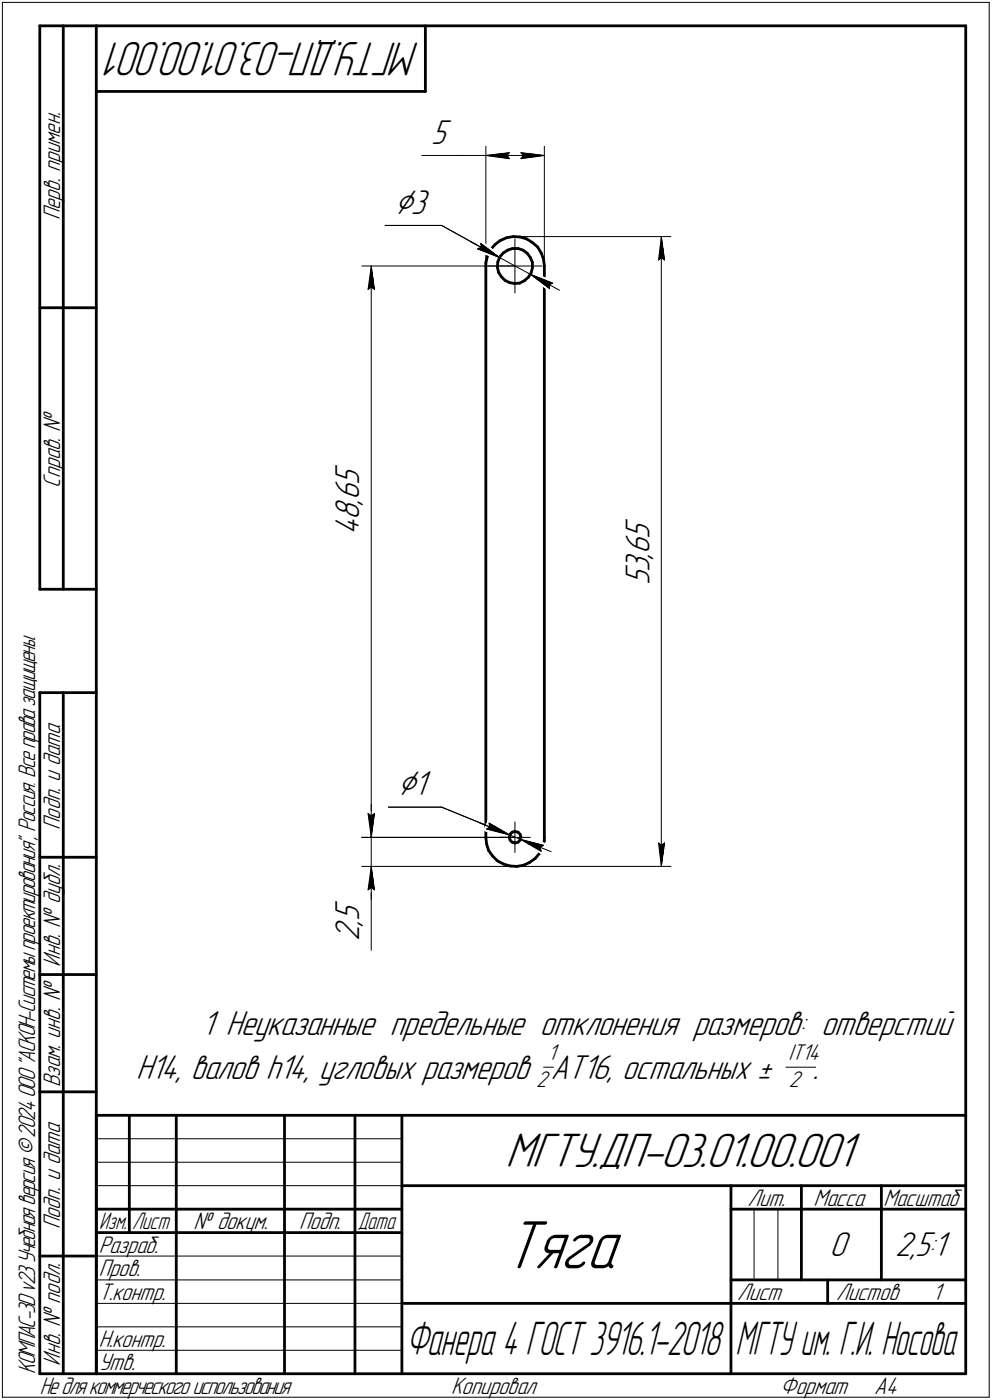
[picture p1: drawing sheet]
<svg xmlns="http://www.w3.org/2000/svg" width="211mm" height="298mm" viewBox="0 0 211 298" stroke-linecap="round" stroke-linejoin="round" font-family="sans-serif">
<g fill="none" stroke="#000" stroke-width=".59">
<path d="M8.5 5.5v120zM8.5 5.5h12zM13.5 5.5v120zM20.5 5.5v287zM20.5 5.5h185zM20.5 19.5h70zM90.5 5.5v14zM205.5 5.5v287zM103.4 56.6v121.7zM103.4 56v.6zM103.7 54.5l-.3 1.5zM104.4 53.2l-.7 1.3z"/>
<path d="M105.3 52.1l1.1-.9zM105.3 52.1l-.9 1.1zM105.8 56.9l.3 1.1zM105.9 55.8l-.1 1.1zM106.1 58l.6 .9zM106.3 54.7l-.4 1.1zM106.4 51.2l1.4-.6zM106.7 58.9l.7 .8zM107.1 53.8l-.8 .9zM107.1 53.8l.9-.5zM107.4 59.7l1.1 .5zM107.8 50.6l1.4-.2z"/>
<path d="M108 53.3l1.1-.4zM109.1 52.9h1.1zM109.2 50.4l1.5 .1zM110.2 52.9l1.1 .4zM110.7 50.5l1.4 .4zM111.3 53.3l.9 .6zM111.6 59.8l.8-.8zM112.1 50.9l1.2 .7zM112.2 53.9l.7 1zM112.9 54.9l.4 1zM113 58.1l-.6 .9zM113.3 55.9v1.1z"/>
<path d="M113.3 57l-.3 1.1zM113.3 51.6l1.1 1zM114.4 52.6l.7 1.2zM115.1 53.8l.6 1.4zM115.7 55.2l.1 1.4zM115.8 56.6v121.7zM8.5 65.5h12zM108.5 60.2l1.1 .2zM109.6 60.4l1-.1zM110.6 60.3l1-.5zM8.5 125.5h12zM8.5 147.5v145z"/>
<path d="M8.5 147.5h12zM13.5 147.5v145zM103.4 178.3l.1 1.4zM103.5 179.7l.5 1.4zM108.4 178.3l.1 .6zM108.5 178.9l.5 .4zM108.5 177.6l-.1 .7zM108.5 177.6l.5-.4zM109 179.3l.6 .2zM109 177.2l.6-.2zM109.6 177l.6 .2zM109.6 179.5h.1"/>
<path d="M109.6 179.5l.6-.2zM110.2 177.2l.5 .4zM110.7 177.6l.1 .6zM110.7 178.9l-.5 .4zM110.8 178.2l-.1 .7zM115.8 179l-.3 1.4zM115.8 178.3v.7zM8.5 182.5h12zM104 181.1l.8 1.2zM104.8 182.3l1 1zM105.8 183.3l1.3 .7zM107.1 184l1.4 .4z"/>
<path d="M108.5 184.4l1.5 .1zM110 184.5l1.4-.3zM111.4 184.2l1.3-.6zM112.7 183.6l1.2-.8zM114.8 181.7l-.9 1.1zM115.5 180.4l-.7 1.3zM8.5 207.5h12zM8.5 232.5h12zM20.5 237.5h185zM20.5 237.5v55zM27.5 237.5v25zM37.5 237.5v55z"/>
<path d="M60.5 237.5v55zM75.5 237.5v55zM85.5 237.5v55zM20.5 257.5h65zM85.5 252.5h120zM155.5 252.5v40zM155.5 257.5h15zM170.5 252.5v20zM170.5 257.5h35zM187.5 252.5v20zM8.5 267.5h12zM20.5 262.5h65z"/>
<path d="M85.5 277.5h70zM155.5 277.5h50zM155.5 272.5h50zM176.1 272.5v5zM8.5 292.5h12zM20.5 292.5h185z"/>
</g>
<g fill="none" stroke="#000" stroke-width=".21">
<path d="M.5 .5v297zM.5 .5h210zM210.5 .5v297zM89.7 33.1h8.6zM98.3 33.1h5.1zM103.4 31.2v25.4zM103.4 33.1l5-.6zM103.4 33.1l5 .7zM103.4 33.1h12.4zM107.9 33.1l.5 .7zM108.4 32.5l-.5 .6zM110.8 33.8l5-.7z"/>
<path d="M110.8 32.5l.5 .6zM110.8 32.5l5 .6zM111.3 33.1l-.5 .7zM115.8 31.2v25.4zM77 56.6h32.6zM79 56.6l.7 5zM79 56.6l-.7 5zM79 56.6v121.7zM82 48h12zM94 48l12.3 6.9zM100.2 51.5l6.1 3.4zM101.6 53l.8-.3z"/>
<path d="M101.6 53l4.7 1.9zM102.3 51.8l4 3.1zM102.3 51.8l.1 .9zM103.8 56.6h5.8zM106.3 54.9l6.6 3.5zM109.6 56.6h5.7zM109.6 56.6v5.8zM109.6 50.9v5.7zM109.6 50.4h33.1zM112.9 58.4l4 3.1zM112.9 58.4l4.7 1.9zM112.9 58.4l6.1 3.4z"/>
<path d="M140.1 55.4l.6-.5zM140.7 50.4l.7 5zM140.7 54.9l.7 .5zM140.7 50.4l-.6 5zM140.7 50.4v134.1zM78.3 61.6l.7-.5zM79 61.1l.7 .5zM116.8 60.6l.1 .9zM116.8 60.6l.8-.3zM77 178.3h32.6zM78.3 173.2l.7 .5zM78.3 173.2l.7 5.1z"/>
<path d="M79 173.7l.7-.5zM79 171.3v7zM79 178.3v6.2zM79.7 173.2l-.7 5.1zM82.6 171.9h11.4zM94 171.9l14.5 5.9zM101.9 175.2l6.6 2.6zM103.5 176.5l.7-.4zM103.5 176.5l5 1.3zM104.1 175.3l4.4 2.5zM104.1 175.3l.1 .8zM106.3 178.3h3.3z"/>
<path d="M108.5 177.8l2.2 .9zM109.6 178.3h3.3zM109.6 178.3v3.2zM109.6 175v3.3zM110.7 178.7l4.4 2.6zM110.7 178.7l5 1.3zM110.7 178.7l6.6 2.7zM140.1 179.5l.6 5zM140.1 179.5l.6 .5zM141.4 179.5l-.7 5zM77 184.5h32.6zM78.3 189.5l.7-.5z"/>
<path d="M79 184.5v5zM79 189.5v12.9zM79 184.5l-.7 5zM79 189l.7 .5zM79 184.5l.7 5zM79 184.5v7zM109.6 184.5h33.1zM114.9 180.4l.2 .9zM114.9 180.4l.8-.4zM140.7 180l.7-.5zM115.7 227.2h2.1zM167.2 227.2h6.4z"/>
<path d="M20.5 247.5h65zM20.5 252.5h65zM20.5 242.5h65zM160.4 257.5v15zM165.5 257.5v15zM20.5 267.5h65zM20.5 272.5h65zM20.5 277.5h65zM.5 297.5h210zM20.5 282.5h65zM20.5 287.5h65z"/>
</g>
<g fill="#fff" stroke="#fff" stroke-width=".21">
<path d="M91.8 25h4.6zM91.8 25.1h4.6zM91.8 25.1h4.6zM91.8 25.2h4.6zM91.8 25.3h4.6zM91.8 25.4h4.6zM91.8 25.5h4.6zM91.8 25.6h4.6zM91.8 25.7h4.6zM91.8 25.7h4.6zM91.8 25.8h4.6zM91.8 25.9h4.6zM91.8 26h4.6zM91.8 26.1h4.6zM91.8 26.2h4.6zM91.8 26.2h4.6zM91.8 26.3h4.6zM91.8 26.4h4.6zM91.8 26.5h4.6zM91.8 26.6h4.6zM91.8 26.7h4.6zM91.8 26.8h4.6zM91.8 26.8h4.6zM91.8 26.9h4.6zM91.8 27h4.6zM91.8 27.1h4.6zM91.8 27.2h4.6zM91.8 27.3h4.6zM91.8 27.3h4.6zM91.8 27.4h4.6zM91.8 27.5h4.6zM91.8 27.6h4.6zM91.8 27.7h4.6zM91.8 27.8h4.6zM91.8 27.9h4.6zM91.8 27.9h4.6zM91.8 28h4.6zM91.8 28.1h4.6zM91.8 28.2h4.6zM91.8 28.3h4.6zM91.8 28.4h4.6zM91.8 28.4h4.6zM91.8 28.5h4.6zM91.8 28.6h4.6zM91.8 28.7h4.6zM91.8 28.8h4.6zM91.8 28.9h4.6zM91.8 29h4.6zM91.8 29h4.6zM91.8 29.1h4.6zM91.8 29.2h4.6zM91.8 29.3h4.6zM91.8 29.4h4.6zM91.8 29.5h4.6zM91.8 29.5h4.6zM91.8 29.6h4.6zM91.8 29.7h4.6zM91.8 29.8h4.6zM91.8 29.9h4.6zM91.8 30h4.6zM91.8 30.1h4.6zM91.8 30.1h4.6zM91.8 30.2h4.6zM91.8 30.3h4.6zM91.8 30.4h4.6zM91.8 30.5h4.6zM91.8 30.6h4.6zM91.8 30.6h4.6zM91.8 30.7h4.6zM91.8 30.8h4.6zM91.8 30.9h4.6zM91.8 31h4.6zM91.8 31.1h4.6zM91.8 31.2h4.6zM91.8 31.2h4.6zM91.8 31.3h4.6zM91.8 31.4h4.6zM91.8 31.5h4.6zM91.8 31.6h4.6zM91.8 31.7h4.6zM91.8 31.7h4.6zM91.8 31.8h4.6zM91.8 31.9h4.6zM91.8 32h4.6zM91.8 32.1h4.6z"/>
<path d="M108.2 32h.6zM107.6 32.1h1.2zM107 32.2h1.8zM106.4 32.3h2.4zM105.8 32.3h3zM105.2 32.4h3.6zM105 32.5h3.8zM104.7 32.6h4.1zM104.6 32.7h4.2zM104.3 32.8h4.5zM104.1 32.9h4.7zM103.9 32.9h4.9zM103.6 33h5.2zM103.4 33.1h5.4zM103.6 33.2h5.2zM103.8 33.3h5zM104 33.4h4.8zM104.2 33.4h4.6zM104.4 33.5h4.4zM104.6 33.6h4.2zM104.8 33.7h4zM105 33.8h3.8zM105.2 33.9h3.6zM105.8 34h3zM106.4 34h2.4zM107 34.1h1.8zM107.6 34.2h1.2zM108.2 34.3h.6z"/>
<path d="M110.3 32h.7zM110.3 32.1h1.3zM110.3 32.2h1.9zM110.3 32.3h2.6zM110.3 32.3h3.2zM110.3 32.4h3.7zM110.3 32.5h4zM110.3 32.6h4.3zM110.3 32.7h4.4zM110.3 32.8h4.7zM110.3 32.9h4.9zM110.3 32.9h5.1zM110.3 33h5.4zM110.3 33.1h5.5zM110.3 33.2h5.4zM110.3 33.3h5.2zM110.3 33.4h4.9zM110.3 33.4h4.8zM110.3 33.5h4.6zM110.3 33.6h4.3zM110.3 33.7h4.2zM110.3 33.8h4zM110.3 33.9h3.7zM110.3 34h3.2zM110.3 34h2.6zM110.3 34.1h1.9zM110.3 34.2h1.3zM110.3 34.3h.7z"/>
<path d="M132.6 110.2h7.2zM132.6 110.3h7.2zM132.6 110.4h7.2zM132.6 110.5h7.2zM132.6 110.6h7.2zM132.6 110.7h7.2zM132.6 110.7h7.2zM132.6 110.8h7.2zM132.6 110.9h7.2zM132.6 111h7.2zM132.6 111.1h7.2zM132.6 111.2h7.2zM132.6 111.3h7.2zM132.6 111.3h7.2zM132.6 111.4h7.2zM132.6 111.5h7.2zM132.6 111.6h7.2zM132.6 111.7h7.2zM132.6 111.8h7.2zM132.6 111.8h7.2zM132.6 111.9h7.2zM132.6 112h7.2zM132.6 112.1h7.2zM132.6 112.2h7.2zM132.6 112.3h7.2zM132.6 112.4h7.2zM132.6 112.4h7.2zM132.6 112.5h7.2zM132.6 112.6h7.2zM132.6 112.7h7.2zM132.6 112.8h7.2zM132.6 112.9h7.2zM132.6 112.9h7.2zM132.6 113h7.2zM132.6 113.1h7.2zM132.6 113.2h7.2zM132.6 113.3h7.2zM132.6 113.4h7.2zM132.6 113.5h7.2zM132.6 113.5h7.2zM132.6 113.6h7.2zM132.6 113.7h7.2zM132.6 113.8h7.2zM132.6 113.9h7.2zM132.6 114h7.2zM132.6 114h7.2zM132.6 114.1h7.2zM132.6 114.2h7.2zM132.6 114.3h7.2zM132.6 114.4h7.2zM132.6 114.5h7.2zM132.6 114.6h7.2zM132.6 114.6h7.2zM132.6 114.7h7.2zM132.6 114.8h7.2zM132.6 114.9h7.2zM132.6 115h7.2zM132.6 115.1h7.2zM132.6 115.1h7.2zM132.6 115.2h7.2zM132.6 115.3h7.2zM132.6 115.4h7.2zM132.6 115.5h7.2zM132.6 115.6h7.2zM132.6 115.7h7.2zM132.6 115.7h7.2zM132.6 115.8h7.2zM132.6 115.9h7.2zM132.6 116h7.2zM132.6 116.1h7.2zM132.6 116.2h7.2zM132.6 116.2h7.2zM132.6 116.3h7.2zM132.6 116.4h7.2zM132.6 116.5h7.2zM132.6 116.6h7.2zM132.6 116.7h7.2zM132.6 116.8h7.2zM132.6 116.8h7.2zM132.6 116.9h7.2zM132.6 117h7.2zM132.6 117.1h7.2zM132.6 117.2h7.2zM132.6 117.3h7.2zM132.6 117.3h7.2zM132.6 117.4h7.2zM132.6 117.5h7.2zM132.6 117.6h7.2zM132.6 117.7h7.2zM132.6 117.8h7.2zM132.6 117.9h7.2zM132.6 117.9h7.2zM132.6 118h7.2zM132.6 118.1h7.2zM132.6 118.2h7.2zM132.6 118.3h7.2zM132.6 118.4h7.2zM132.6 118.4h7.2zM132.6 118.5h7.2zM132.6 118.6h7.2zM132.6 118.7h7.2zM132.6 118.8h7.2zM132.6 118.9h7.2zM132.6 119h7.2zM132.6 119h7.2zM132.6 119.1h7.2zM132.6 119.2h7.2zM132.6 119.3h7.2zM132.6 119.4h7.2zM132.6 119.5h7.2zM132.6 119.5h7.2zM132.6 119.6h7.2zM132.6 119.7h7.2zM132.6 119.8h7.2zM132.6 119.9h7.2zM132.6 120h7.2zM132.6 120.1h7.2zM132.6 120.1h7.2zM132.6 120.2h7.2zM132.6 120.3h7.2zM132.6 120.4h7.2zM132.6 120.5h7.2zM132.6 120.6h7.2zM132.6 120.6h7.2zM132.6 120.7h7.2zM132.6 120.8h7.2zM132.6 120.9h7.2zM132.6 121h7.2zM132.6 121.1h7.2zM132.6 121.2h7.2zM132.6 121.2h7.2zM132.6 121.3h7.2zM132.6 121.4h7.2zM132.6 121.5h7.2zM132.6 121.6h7.2zM132.6 121.7h7.2zM132.6 121.8h7.2zM132.6 121.8h7.2zM132.6 121.9h7.2zM132.6 122h7.2zM132.6 122.1h7.2zM132.6 122.2h7.2zM132.6 122.3h7.2zM132.6 122.3h7.2zM132.6 122.4h7.2zM132.6 122.5h7.2zM132.6 122.6h7.2zM132.6 122.7h7.2zM132.6 122.8h7.2zM132.6 122.9h7.2zM132.6 122.9h7.2zM132.6 123h7.2zM132.6 123.1h7.2zM132.6 123.2h7.2zM132.6 123.3h7.2zM132.6 123.4h7.2zM132.6 123.4h7.2zM132.6 123.5h7.2zM132.6 123.6h7.2zM132.6 123.7h7.2zM132.6 123.8h7.2zM132.6 123.9h7.2zM132.6 124h7.2zM132.6 124h7.2zM132.6 124.1h7.2zM132.6 124.2h7.2zM132.6 124.3h7.2zM132.6 124.4h7.2zM132.6 124.5h7.2zM132.6 124.5h7.2z"/>
<path d="M140.6 50.6h.3zM140.6 50.7h.3zM140.6 50.8h.4zM140.5 50.9h.5zM140.5 51h.5zM140.5 51.1h.6zM140.5 51.1h.6zM140.5 51.2h.6zM140.4 51.3h.7zM140.4 51.4h.8zM140.4 51.5h.8zM140.3 51.6h.9zM140.3 51.6h1zM140.2 51.7h1.1zM140.2 51.8h1.2zM140.2 51.9h1.2zM140.1 52h1.4zM140.1 52.1h1.4zM140 52.2h1.5zM140 52.2h1.6zM140 52.3h1.6zM140 52.4h1.6zM140 52.5h1.6zM140 52.6h1.6zM140 52.7h1.6zM140 52.7h1.6zM140 52.8h1.6zM140 52.9h1.6zM140 53h1.6zM140 53.1h1.6zM140 53.2h1.6zM140 53.3h1.6zM140 53.3h1.6zM139.9 53.4h1.8zM139.9 53.5h1.8zM139.9 53.6h1.8zM139.9 53.7h1.8zM139.9 53.8h1.8zM139.9 53.8h1.8zM139.9 53.9h1.8zM139.8 54h1.9zM139.8 54.1h2zM139.8 54.2h2zM139.8 54.3h2zM139.8 54.4h2zM139.8 54.4h2zM139.8 54.5h2zM139.8 54.6h2zM139.7 54.7h2.2zM139.7 54.8h2.2zM139.7 54.9h2.2zM139.7 54.9h2.2zM139.7 55h2.2zM139.7 55.1h2.2zM139.7 55.2h2.2zM139.6 55.3h2.4zM139.6 55.4h2.4zM139.6 55.5h2.4zM139.6 55.5h2.4zM139.6 55.6h2.4zM139.6 55.7h2.4zM139.6 55.8h2.4z"/>
<path d="M139.5 179h2.5zM139.6 179.1h2.4zM139.6 179.2h2.4zM139.6 179.2h2.4zM139.6 179.3h2.4zM139.6 179.4h2.4zM139.6 179.5h2.4zM139.6 179.6h2.4zM139.7 179.7h2.2zM139.7 179.7h2.2zM139.7 179.8h2.2zM139.7 179.9h2.2zM139.7 180h2.2zM139.7 180.1h2.2zM139.7 180.2h2.2zM139.8 180.3h2zM139.8 180.3h2zM139.8 180.4h2zM139.8 180.5h2zM139.8 180.6h2zM139.8 180.7h2zM139.8 180.8h2zM139.8 180.8h1.9zM139.9 180.9h1.8zM139.9 181h1.8zM139.9 181.1h1.8zM139.9 181.2h1.8zM139.9 181.3h1.8zM139.9 181.4h1.8zM139.9 181.4h1.8zM140 181.5h1.6zM140 181.6h1.6zM140 181.7h1.6zM140 181.8h1.6zM140 181.9h1.6zM140 181.9h1.6zM140 182h1.6zM140 182.1h1.6zM140 182.2h1.6zM140 182.3h1.6zM140 182.4h1.6zM140 182.5h1.6zM140 182.5h1.6zM140 182.6h1.6zM140 182.7h1.5zM140.1 182.8h1.4zM140.1 182.9h1.4zM140.2 183h1.2zM140.2 183h1.2zM140.2 183.1h1.1zM140.3 183.2h1zM140.3 183.3h.9zM140.4 183.4h.8zM140.4 183.5h.8zM140.4 183.6h.7zM140.5 183.6h.6zM140.5 183.7h.6zM140.5 183.8h.6zM140.5 183.9h.5zM140.5 184h.5zM140.6 184.1h.4zM140.6 184.1h.3zM140.6 184.2h.3z"/>
<path d="M112.9 58.5h.6zM113 58.6h1.2zM113.1 58.7h1.7zM113.2 58.8h1.9zM113.2 58.8h2.1zM113.3 58.9h2.2zM113.4 59h2.3zM113.5 59.1h2.4zM113.5 59.2h2.7zM113.5 59.3h2.8zM113.6 59.4h3zM113.7 59.4h3.1zM113.8 59.5h3.2zM113.8 59.6h3.5zM113.9 59.7h3.5zM114 59.8h3.7zM114 59.9h3.9zM114 59.9h4.1zM114.2 60h4.1zM114.3 60.1h4zM114.5 60.2h3.7zM114.6 60.3h3.6zM114.6 60.4h3.5zM114.8 60.5h3.3zM114.9 60.5h3.1zM115.1 60.6h2.9zM115.1 60.7h2.8zM115.2 60.8h2.7zM115.4 60.9h2.5zM115.5 61h2.4zM115.6 61h2.2zM115.7 61.1h2zM115.8 61.2h1.9zM116 61.3h1.6zM116.1 61.4h1.5zM116.2 61.5h1.3zM116.3 61.6h1.2zM116.4 61.6h1zM116.6 61.7h.7zM116.7 61.8h.6zM116.8 61.9h.5zM116.9 62h.4zM117 62.1h.2z"/>
<path d="M102.1 51.1h.2zM102 51.2h.4zM102 51.3h.4zM101.9 51.4h.7zM101.9 51.5h.8zM101.9 51.6h.9zM101.9 51.6h1.1zM101.8 51.7h1.2zM101.8 51.8h1.3zM101.7 51.9h1.5zM101.7 52h1.7zM101.6 52.1h1.9zM101.5 52.2h2zM101.5 52.2h2.2zM101.4 52.3h2.4zM101.4 52.4h2.5zM101.3 52.5h2.8zM101.3 52.6h2.8zM101.3 52.7h2.9zM101.3 52.7h3zM101.2 52.8h3.3zM101.2 52.9h3.4zM101.1 53h3.5zM101.1 53.1h3.7zM101 53.2h3.9zM100.9 53.3h4.1zM101.2 53.3h3.9zM101.4 53.4h3.8zM101.6 53.5h3.6zM101.9 53.6h3.4zM102 53.7h3.4zM102.3 53.8h3.2zM102.4 53.8h3.1zM102.7 53.9h2.9zM103 54h2.7zM103.1 54.1h2.6zM103.4 54.2h2.4zM103.5 54.3h2.4zM103.8 54.4h2.1zM104 54.4h2zM104.2 54.5h1.9zM104.4 54.6h1.8zM105.1 54.7h1.2zM105.7 54.8h.6z"/>
<path d="M83.9 39.8h8zM83.9 39.9h8zM83.9 40h8zM83.9 40h8zM83.9 40.1h8zM83.9 40.2h8zM83.9 40.3h8zM83.9 40.4h8zM83.9 40.5h8zM83.9 40.6h8zM83.9 40.6h8zM83.9 40.7h8zM83.9 40.8h8zM83.9 40.9h8zM83.9 41h8zM83.9 41.1h8zM83.9 41.1h8zM83.9 41.2h8zM83.9 41.3h8zM83.9 41.4h8zM83.9 41.5h8zM83.9 41.6h8zM83.9 41.7h8zM83.9 41.7h8zM83.9 41.8h8zM83.9 41.9h8zM83.9 42h8zM83.9 42.1h8zM83.9 42.2h8zM83.9 42.2h8zM83.9 42.3h8zM83.9 42.4h8zM83.9 42.5h8zM83.9 42.6h8zM83.9 42.7h8zM83.9 42.8h8zM83.9 42.8h8zM83.9 42.9h8zM83.9 43h8zM83.9 43.1h8zM83.9 43.2h8zM83.9 43.3h8zM83.9 43.3h8zM83.9 43.4h8zM83.9 43.5h8zM83.9 43.6h8zM83.9 43.7h8zM83.9 43.8h8zM83.9 43.9h8zM83.9 43.9h8zM83.9 44h8zM83.9 44.1h8zM83.9 44.2h8zM83.9 44.3h8zM83.9 44.4h8zM83.9 44.4h8zM83.9 44.5h8zM83.9 44.6h8zM83.9 44.7h8zM83.9 44.8h8zM83.9 44.9h8zM83.9 45h8zM83.9 45h8zM83.9 45.1h8zM83.9 45.2h8zM83.9 45.3h8zM83.9 45.4h8zM83.9 45.5h8zM83.9 45.6h8zM83.9 45.6h8zM83.9 45.7h8zM83.9 45.8h8zM83.9 45.9h8zM83.9 46h8zM83.9 46.1h8zM83.9 46.1h8zM83.9 46.2h8zM83.9 46.3h8zM83.9 46.4h8zM83.9 46.5h8zM83.9 46.6h8zM83.9 46.7h8zM83.9 46.7h8zM83.9 46.8h8zM83.9 46.9h8zM83.9 47h8z"/>
<path d="M110.7 178.7h2zM110.8 178.8h2.2zM110.9 178.9h2.5zM111 179h2.7zM111.1 179.1h2.9zM111.2 179.2h3.2zM111.3 179.2h3.4zM111.3 179.3h3.8zM111.4 179.4h4zM111.5 179.5h4.2zM111.6 179.6h4.5zM111.7 179.7h4.6zM111.8 179.7h4.5zM111.8 179.8h4.5zM111.9 179.9h4.3zM112 180h4.2zM112.1 180.1h4.1zM112.3 180.2h3.9zM112.4 180.3h3.7zM112.6 180.3h3.5zM112.8 180.4h3.3zM112.9 180.5h3.1zM113 180.6h3zM113.2 180.7h2.7zM113.4 180.8h2.5zM113.5 180.8h2.3zM113.6 180.9h2.2zM113.8 181h2zM114 181.1h1.7zM114.1 181.2h1.6zM114.2 181.3h1.5zM114.4 181.4h1.3zM114.6 181.4h1.1zM114.7 181.5h.9zM114.8 181.6h.8zM115 181.7h.6zM115.1 181.8h.4zM115.3 181.9h.2z"/>
<path d="M103.8 174.7h.2zM103.8 174.8h.3zM103.7 174.8h.6zM103.7 174.9h.7zM103.7 175h.9zM103.6 175.1h1.1zM103.6 175.2h1.3zM103.5 175.3h1.5zM103.5 175.3h1.7zM103.5 175.4h1.8zM103.5 175.5h1.9zM103.5 175.6h2.1zM103.4 175.7h2.3zM103.4 175.8h2.5zM103.4 175.9h2.6zM103.3 175.9h2.9zM103.3 176h3zM103.2 176.1h3.3zM103.2 176.2h3.4zM103.1 176.3h3.7zM103.1 176.4h3.8zM103.1 176.4h3.9zM103 176.5h4.2zM103 176.6h4.3zM103 176.7h4.4zM103 176.8h4.4zM102.9 176.9h4.6zM103.2 177h4.4zM103.5 177h4.2zM103.9 177.1h3.9zM104.2 177.2h3.7zM104.6 177.3h3.3zM104.9 177.4h3.1zM105.2 177.5h2.9zM105.6 177.5h2.6zM105.9 177.6h2.4zM106.3 177.7h2.1z"/>
<path d="M84.6 163.7h7.3zM84.6 163.7h7.3zM84.6 163.8h7.3zM84.6 163.9h7.3zM84.6 164h7.3zM84.6 164.1h7.3zM84.6 164.2h7.3zM84.6 164.3h7.3zM84.6 164.3h7.3zM84.6 164.4h7.3zM84.6 164.5h7.3zM84.6 164.6h7.3zM84.6 164.7h7.3zM84.6 164.8h7.3zM84.6 164.8h7.3zM84.6 164.9h7.3zM84.6 165h7.3zM84.6 165.1h7.3zM84.6 165.2h7.3zM84.6 165.3h7.3zM84.6 165.4h7.3zM84.6 165.4h7.3zM84.6 165.5h7.3zM84.6 165.6h7.3zM84.6 165.7h7.3zM84.6 165.8h7.3zM84.6 165.9h7.3zM84.6 165.9h7.3zM84.6 166h7.3zM84.6 166.1h7.3zM84.6 166.2h7.3zM84.6 166.3h7.3zM84.6 166.4h7.3zM84.6 166.5h7.3zM84.6 166.5h7.3zM84.6 166.6h7.3zM84.6 166.7h7.3zM84.6 166.8h7.3zM84.6 166.9h7.3zM84.6 167h7.3zM84.6 167h7.3zM84.6 167.1h7.3zM84.6 167.2h7.3zM84.6 167.3h7.3zM84.6 167.4h7.3zM84.6 167.5h7.3zM84.6 167.6h7.3zM84.6 167.6h7.3zM84.6 167.7h7.3zM84.6 167.8h7.3zM84.6 167.9h7.3zM84.6 168h7.3zM84.6 168.1h7.3zM84.6 168.1h7.3zM84.6 168.2h7.3zM84.6 168.3h7.3zM84.6 168.4h7.3zM84.6 168.5h7.3zM84.6 168.6h7.3zM84.6 168.7h7.3zM84.6 168.7h7.3zM84.6 168.8h7.3zM84.6 168.9h7.3zM84.6 169h7.3zM84.6 169.1h7.3zM84.6 169.2h7.3zM84.6 169.2h7.3zM84.6 169.3h7.3zM84.6 169.4h7.3zM84.6 169.5h7.3zM84.6 169.6h7.3zM84.6 169.7h7.3zM84.6 169.8h7.3zM84.6 169.8h7.3zM84.6 169.9h7.3zM84.6 170h7.3zM84.6 170.1h7.3zM84.6 170.2h7.3zM84.6 170.3h7.3zM84.6 170.3h7.3zM84.6 170.4h7.3zM84.6 170.5h7.3zM84.6 170.6h7.3zM84.6 170.7h7.3zM84.6 170.8h7.3z"/>
<path d="M70.9 191.5h7.1zM70.9 191.6h7.1zM70.9 191.7h7.1zM70.9 191.8h7.1zM70.9 191.9h7.1zM70.9 191.9h7.1zM70.9 192h7.1zM70.9 192.1h7.1zM70.9 192.2h7.1zM70.9 192.3h7.1zM70.9 192.4h7.1zM70.9 192.4h7.1zM70.9 192.5h7.1zM70.9 192.6h7.1zM70.9 192.7h7.1zM70.9 192.8h7.1zM70.9 192.9h7.1zM70.9 193h7.1zM70.9 193h7.1zM70.9 193.1h7.1zM70.9 193.2h7.1zM70.9 193.3h7.1zM70.9 193.4h7.1zM70.9 193.5h7.1zM70.9 193.5h7.1zM70.9 193.6h7.1zM70.9 193.7h7.1zM70.9 193.8h7.1zM70.9 193.9h7.1zM70.9 194h7.1zM70.9 194.1h7.1zM70.9 194.1h7.1zM70.9 194.2h7.1zM70.9 194.3h7.1zM70.9 194.4h7.1zM70.9 194.5h7.1zM70.9 194.6h7.1zM70.9 194.6h7.1zM70.9 194.7h7.1zM70.9 194.8h7.1zM70.9 194.9h7.1zM70.9 195h7.1zM70.9 195.1h7.1zM70.9 195.2h7.1zM70.9 195.2h7.1zM70.9 195.3h7.1zM70.9 195.4h7.1zM70.9 195.5h7.1zM70.9 195.6h7.1zM70.9 195.7h7.1zM70.9 195.7h7.1zM70.9 195.8h7.1zM70.9 195.9h7.1zM70.9 196h7.1zM70.9 196.1h7.1zM70.9 196.2h7.1zM70.9 196.3h7.1zM70.9 196.3h7.1zM70.9 196.4h7.1zM70.9 196.5h7.1zM70.9 196.6h7.1zM70.9 196.7h7.1zM70.9 196.8h7.1zM70.9 196.8h7.1zM70.9 196.9h7.1zM70.9 197h7.1zM70.9 197.1h7.1zM70.9 197.2h7.1zM70.9 197.3h7.1zM70.9 197.4h7.1zM70.9 197.4h7.1zM70.9 197.5h7.1zM70.9 197.6h7.1zM70.9 197.7h7.1zM70.9 197.8h7.1zM70.9 197.9h7.1zM70.9 198h7.1zM70.9 198h7.1zM70.9 198.1h7.1zM70.9 198.2h7.1zM70.9 198.3h7.1zM70.9 198.4h7.1zM70.9 198.5h7.1zM70.9 198.5h7.1zM70.9 198.6h7.1zM70.9 198.7h7.1zM70.9 198.8h7.1zM70.9 198.9h7.1zM70.9 199h7.1zM70.9 199.1h7.1zM70.9 199.1h7.1zM70.9 199.2h7.1zM70.9 199.3h7.1zM70.9 199.4h7.1zM70.9 199.5h7.1zM70.9 199.6h7.1zM70.9 199.6h7.1zM70.9 199.7h7.1zM70.9 199.8h7.1zM70.9 199.9h7.1zM70.9 200h7.1zM70.9 200.1h7.1zM70.9 200.2h7.1zM70.9 200.2h7.1z"/>
<path d="M77.7 172.8h2.5zM77.8 172.9h2.4zM77.8 173h2.4zM77.8 173.1h2.4zM77.8 173.1h2.4zM77.8 173.2h2.4zM77.8 173.3h2.4zM77.8 173.4h2.4zM77.9 173.5h2.2zM77.9 173.6h2.2zM77.9 173.7h2.2zM77.9 173.7h2.2zM77.9 173.8h2.2zM77.9 173.9h2.2zM77.9 174h2.2zM78 174.1h2zM78 174.2h2zM78 174.2h2zM78 174.3h2zM78 174.4h2zM78 174.5h2zM78 174.6h2zM78.1 174.7h1.8zM78.1 174.8h1.8zM78.1 174.8h1.8zM78.1 174.9h1.8zM78.1 175h1.8zM78.1 175.1h1.8zM78.1 175.2h1.8zM78.1 175.3h1.7zM78.1 175.3h1.7zM78.1 175.4h1.7zM78.1 175.5h1.7zM78.1 175.6h1.7zM78.1 175.7h1.7zM78.1 175.8h1.7zM78.2 175.9h1.6zM78.2 175.9h1.6zM78.2 176h1.6zM78.2 176.1h1.6zM78.2 176.2h1.6zM78.2 176.3h1.6zM78.2 176.4h1.6zM78.2 176.4h1.5zM78.3 176.5h1.4zM78.3 176.6h1.4zM78.4 176.7h1.2zM78.4 176.8h1.2zM78.5 176.9h1.1zM78.5 177h1zM78.5 177h1zM78.6 177.1h.9zM78.6 177.2h.8zM78.7 177.3h.7zM78.7 177.4h.6zM78.7 177.5h.6zM78.7 177.5h.6zM78.7 177.6h.5zM78.8 177.7h.4zM78.8 177.8h.4zM78.8 177.9h.4zM78.9 178h.3zM78.9 178.1h.3z"/>
<path d="M78.9 184.7h.3zM78.9 184.8h.3zM78.8 184.9h.4zM78.8 185h.4zM78.7 185.1h.5zM78.7 185.2h.6zM78.7 185.3h.6zM78.7 185.3h.6zM78.7 185.4h.7zM78.6 185.5h.8zM78.6 185.6h.8zM78.5 185.7h1zM78.5 185.8h1zM78.5 185.8h1.1zM78.4 185.9h1.2zM78.4 186h1.2zM78.3 186.1h1.4zM78.3 186.2h1.4zM78.2 186.3h1.5zM78.2 186.4h1.6zM78.2 186.4h1.6zM78.2 186.5h1.6zM78.2 186.6h1.6zM78.2 186.7h1.6zM78.2 186.8h1.6zM78.2 186.9h1.6zM78.1 186.9h1.7zM78.1 187h1.7zM78.1 187.1h1.7zM78.1 187.2h1.7zM78.1 187.3h1.7zM78.1 187.4h1.7zM78.1 187.5h1.7zM78.1 187.5h1.8zM78.1 187.6h1.8zM78.1 187.7h1.8zM78.1 187.8h1.8zM78.1 187.9h1.8zM78.1 188h1.8zM78.1 188h1.8zM78 188.1h1.9zM78 188.2h2zM78 188.3h2zM78 188.4h2zM78 188.5h2zM78 188.6h2zM78 188.6h2zM78 188.7h2zM77.9 188.8h2.2zM77.9 188.9h2.2zM77.9 189h2.2zM77.9 189.1h2.2zM77.9 189.1h2.2zM77.9 189.2h2.2zM77.9 189.3h2.2zM77.8 189.4h2.4zM77.8 189.5h2.4zM77.8 189.6h2.4zM77.8 189.7h2.4zM77.8 189.7h2.4zM77.8 189.8h2.4zM77.8 189.9h2.4z"/>
<path d="M70.9 98.6h7.1zM70.9 98.7h7.1zM70.9 98.8h7.1zM70.9 98.9h7.1zM70.9 99h7.1zM70.9 99.1h7.1zM70.9 99.1h7.1zM70.9 99.2h7.1zM70.9 99.3h7.1zM70.9 99.4h7.1zM70.9 99.5h7.1zM70.9 99.6h7.1zM70.9 99.7h7.1zM70.9 99.7h7.1zM70.9 99.8h7.1zM70.9 99.9h7.1zM70.9 100h7.1zM70.9 100.1h7.1zM70.9 100.2h7.1zM70.9 100.2h7.1zM70.9 100.3h7.1zM70.9 100.4h7.1zM70.9 100.5h7.1zM70.9 100.6h7.1zM70.9 100.7h7.1zM70.9 100.8h7.1zM70.9 100.8h7.1zM70.9 100.9h7.1zM70.9 101h7.1zM70.9 101.1h7.1zM70.9 101.2h7.1zM70.9 101.3h7.1zM70.9 101.3h7.1zM70.9 101.4h7.1zM70.9 101.5h7.1zM70.9 101.6h7.1zM70.9 101.7h7.1zM70.9 101.8h7.1zM70.9 101.9h7.1zM70.9 101.9h7.1zM70.9 102h7.1zM70.9 102.1h7.1zM70.9 102.2h7.1zM70.9 102.3h7.1zM70.9 102.4h7.1zM70.9 102.4h7.1zM70.9 102.5h7.1zM70.9 102.6h7.1zM70.9 102.7h7.1zM70.9 102.8h7.1zM70.9 102.9h7.1zM70.9 103h7.1zM70.9 103h7.1zM70.9 103.1h7.1zM70.9 103.2h7.1zM70.9 103.3h7.1zM70.9 103.4h7.1zM70.9 103.5h7.1zM70.9 103.5h7.1zM70.9 103.6h7.1zM70.9 103.7h7.1zM70.9 103.8h7.1zM70.9 103.9h7.1zM70.9 104h7.1zM70.9 104.1h7.1zM70.9 104.1h7.1zM70.9 104.2h7.1zM70.9 104.3h7.1zM70.9 104.4h7.1zM70.9 104.5h7.1zM70.9 104.6h7.1zM70.9 104.6h7.1zM70.9 104.7h7.1zM70.9 104.8h7.1zM70.9 104.9h7.1zM70.9 105h7.1zM70.9 105.1h7.1zM70.9 105.2h7.1zM70.9 105.2h7.1zM70.9 105.3h7.1zM70.9 105.4h7.1zM70.9 105.5h7.1zM70.9 105.6h7.1zM70.9 105.7h7.1zM70.9 105.7h7.1zM70.9 105.8h7.1zM70.9 105.9h7.1zM70.9 106h7.1zM70.9 106.1h7.1zM70.9 106.2h7.1zM70.9 106.3h7.1zM70.9 106.3h7.1zM70.9 106.4h7.1zM70.9 106.5h7.1zM70.9 106.6h7.1zM70.9 106.7h7.1zM70.9 106.8h7.1zM70.9 106.8h7.1zM70.9 106.9h7.1zM70.9 107h7.1zM70.9 107.1h7.1zM70.9 107.2h7.1zM70.9 107.3h7.1zM70.9 107.4h7.1zM70.9 107.4h7.1zM70.9 107.5h7.1zM70.9 107.6h7.1zM70.9 107.7h7.1zM70.9 107.8h7.1zM70.9 107.9h7.1zM70.9 107.9h7.1zM70.9 108h7.1zM70.9 108.1h7.1zM70.9 108.2h7.1zM70.9 108.3h7.1zM70.9 108.4h7.1zM70.9 108.5h7.1zM70.9 108.5h7.1zM70.9 108.6h7.1zM70.9 108.7h7.1zM70.9 108.8h7.1zM70.9 108.9h7.1zM70.9 109h7.1zM70.9 109.1h7.1zM70.9 109.1h7.1zM70.9 109.2h7.1zM70.9 109.3h7.1zM70.9 109.4h7.1zM70.9 109.5h7.1zM70.9 109.6h7.1zM70.9 109.6h7.1zM70.9 109.7h7.1zM70.9 109.8h7.1zM70.9 109.9h7.1zM70.9 110h7.1zM70.9 110.1h7.1zM70.9 110.2h7.1zM70.9 110.2h7.1zM70.9 110.3h7.1zM70.9 110.4h7.1zM70.9 110.5h7.1zM70.9 110.6h7.1zM70.9 110.7h7.1zM70.9 110.7h7.1zM70.9 110.8h7.1zM70.9 110.9h7.1zM70.9 111h7.1zM70.9 111.1h7.1zM70.9 111.2h7.1zM70.9 111.3h7.1zM70.9 111.3h7.1zM70.9 111.4h7.1zM70.9 111.5h7.1zM70.9 111.6h7.1zM70.9 111.7h7.1zM70.9 111.8h7.1zM70.9 111.8h7.1zM70.9 111.9h7.1zM70.9 112h7.1zM70.9 112.1h7.1zM70.9 112.2h7.1zM70.9 112.3h7.1zM70.9 112.4h7.1zM70.9 112.4h7.1zM70.9 112.5h7.1zM70.9 112.6h7.1zM70.9 112.7h7.1zM70.9 112.8h7.1zM70.9 112.9h7.1zM70.9 112.9h7.1zM70.9 113h7.1zM70.9 113.1h7.1zM70.9 113.2h7.1zM70.9 113.3h7.1zM70.9 113.4h7.1zM70.9 113.5h7.1zM70.9 113.5h7.1zM70.9 113.6h7.1zM70.9 113.7h7.1zM70.9 113.8h7.1z"/>
<path d="M77.7 172.8h2.5zM77.8 172.9h2.4zM77.8 173h2.4zM77.8 173.1h2.4zM77.8 173.1h2.4zM77.8 173.2h2.4zM77.8 173.3h2.4zM77.8 173.4h2.4zM77.9 173.5h2.2zM77.9 173.6h2.2zM77.9 173.7h2.2zM77.9 173.7h2.2zM77.9 173.8h2.2zM77.9 173.9h2.2zM77.9 174h2.2zM78 174.1h2zM78 174.2h2zM78 174.2h2zM78 174.3h2zM78 174.4h2zM78 174.5h2zM78 174.6h2zM78.1 174.7h1.8zM78.1 174.8h1.8zM78.1 174.8h1.8zM78.1 174.9h1.8zM78.1 175h1.8zM78.1 175.1h1.8zM78.1 175.2h1.8zM78.1 175.3h1.7zM78.1 175.3h1.7zM78.1 175.4h1.7zM78.1 175.5h1.7zM78.1 175.6h1.7zM78.1 175.7h1.7zM78.1 175.8h1.7zM78.2 175.9h1.6zM78.2 175.9h1.6zM78.2 176h1.6zM78.2 176.1h1.6zM78.2 176.2h1.6zM78.2 176.3h1.6zM78.2 176.4h1.6zM78.2 176.4h1.5zM78.3 176.5h1.4zM78.3 176.6h1.4zM78.4 176.7h1.2zM78.4 176.8h1.2zM78.5 176.9h1.1zM78.5 177h1zM78.5 177h1zM78.6 177.1h.9zM78.6 177.2h.8zM78.7 177.3h.7zM78.7 177.4h.6zM78.7 177.5h.6zM78.7 177.5h.6zM78.7 177.6h.5zM78.8 177.7h.4zM78.8 177.8h.4zM78.8 177.9h.4zM78.9 178h.3zM78.9 178.1h.3z"/>
<path d="M78.9 56.9h.3zM78.9 57h.3zM78.8 57.1h.4zM78.8 57.1h.4zM78.7 57.2h.5zM78.7 57.3h.6zM78.7 57.4h.6zM78.7 57.5h.6zM78.7 57.6h.7zM78.6 57.7h.8zM78.6 57.7h.8zM78.5 57.8h1zM78.5 57.9h1zM78.5 58h1.1zM78.4 58.1h1.2zM78.4 58.2h1.2zM78.3 58.3h1.4zM78.3 58.3h1.4zM78.2 58.4h1.5zM78.2 58.5h1.6zM78.2 58.6h1.6zM78.2 58.7h1.6zM78.2 58.8h1.6zM78.2 58.8h1.6zM78.2 58.9h1.6zM78.2 59h1.6zM78.1 59.1h1.7zM78.1 59.2h1.7zM78.1 59.3h1.7zM78.1 59.4h1.7zM78.1 59.4h1.7zM78.1 59.5h1.7zM78.1 59.6h1.7zM78.1 59.7h1.8zM78.1 59.8h1.8zM78.1 59.9h1.8zM78.1 59.9h1.8zM78.1 60h1.8zM78.1 60.1h1.8zM78.1 60.2h1.8zM78 60.3h1.9zM78 60.4h2zM78 60.5h2zM78 60.5h2zM78 60.6h2zM78 60.7h2zM78 60.8h2zM78 60.9h2zM77.9 61h2.2zM77.9 61h2.2zM77.9 61.1h2.2zM77.9 61.2h2.2zM77.9 61.3h2.2zM77.9 61.4h2.2zM77.9 61.5h2.2zM77.8 61.6h2.4zM77.8 61.6h2.4zM77.8 61.7h2.4zM77.8 61.8h2.4zM77.8 61.9h2.4zM77.8 62h2.4zM77.8 62.1h2.4z"/>
</g>
<g fill="#000" stroke="#000" stroke-width=".21">
<path d="M103.4 33.1h4.5zM104.1 33.2h3.8zM104.6 33.3h3.4zM105.3 33.4h2.8zM105.9 33.4h2.2zM106.5 33.5h1.7zM107.2 33.6h1.1zM107.8 33.7h.6z"/>
<path d="M107.7 32.6h.7zM107 32.7h1.3zM106.3 32.8h1.9zM105.6 32.9h2.5zM104.8 32.9h3.2zM104.1 33h3.8z"/>
<path d="M110.9 32.6h.7zM111 32.7h1.3zM111.1 32.8h1.9zM111.2 32.9h2.5zM111.3 32.9h3.2zM111.3 33h3.8z"/>
<path d="M111.3 33.1h4.5zM111.3 33.2h3.9zM111.3 33.3h3.3zM111.2 33.4h2.8zM111.1 33.4h2.3zM111.1 33.5h1.7zM111 33.6h1.1zM110.9 33.7h.6z"/>
<path d="M78.8 57.9h.2zM78.8 58h.2zM78.8 58.1h.2zM78.8 58.2h.2zM78.8 58.3h.2zM78.8 58.3h.2zM78.8 58.4h.2zM78.8 58.5h.2zM78.7 58.6h.3zM78.7 58.7h.3zM78.7 58.8h.3zM78.7 58.8h.3zM78.7 58.9h.3zM78.7 59h.3zM78.7 59.1h.3zM78.7 59.2h.3zM78.7 59.3h.3zM78.7 59.4h.3zM78.7 59.4h.3zM78.7 59.5h.3zM78.7 59.6h.3zM78.7 59.7h.3zM78.6 59.8h.4zM78.6 59.9h.4zM78.6 59.9h.4zM78.6 60h.4zM78.6 60.1h.4zM78.6 60.2h.4zM78.6 60.3h.4zM78.6 60.4h.4zM78.5 60.5h.5zM78.5 60.5h.5zM78.5 60.6h.5zM78.5 60.7h.5zM78.5 60.8h.5zM78.5 60.9h.5zM78.5 61h.5zM78.4 61h.6zM78.4 61.1h.6zM78.4 61.2h.5zM78.4 61.3h.4zM78.4 61.4h.3zM78.4 61.5h.2z"/>
<path d="M79 57.3h.2zM79 57.4h.2zM79 57.5h.2zM79 57.6h.2zM79 57.7h.2zM79 57.7h.2zM79 57.8h.2zM79 57.9h.2zM79 58h.2zM79 58.1h.2zM79 58.2h.2zM79 58.3h.2zM79 58.3h.2zM79 58.4h.2zM79 58.5h.2zM79 58.6h.3zM79 58.7h.3zM79 58.8h.3zM79 58.8h.3zM79 58.9h.3zM79 59h.3zM79 59.1h.3zM79 59.2h.4zM79 59.3h.4zM79 59.4h.4zM79 59.4h.4zM79 59.5h.4zM79 59.6h.4zM79 59.7h.4zM79 59.8h.5zM79 59.9h.5zM79 59.9h.5zM79 60h.5zM79 60.1h.5zM79 60.2h.5zM79 60.3h.5zM79 60.4h.5zM79 60.5h.6zM79 60.5h.6zM79 60.6h.6zM79 60.7h.6zM79 60.8h.6zM79 60.9h.6zM79 61h.6zM79 61h.7zM79 61.1h.7zM79.2 61.2h.5zM79.2 61.3h.5zM79.3 61.4h.4zM79.5 61.5h.2z"/>
<path d="M102.2 52.7h.3zM102 52.8h.7zM101.9 52.9h1zM101.6 53h1.4zM101.9 53.1h1.3zM102.1 53.2h1.2zM102.3 53.3h1.2zM102.5 53.3h1.1zM102.7 53.4h1.1zM103 53.5h1zM103.1 53.6h1zM103.4 53.7h.8zM103.5 53.8h.9zM103.8 53.8h.8zM104 53.9h.7zM104.2 54h.6zM104.5 54.1h.5zM104.6 54.2h.6zM104.9 54.3h.4zM105.1 54.4h.4zM105.3 54.4h.3zM105.5 54.5h.2zM105.7 54.6h.2zM105.9 54.7h.2z"/>
<path d="M102.4 52h.1zM102.4 52.1h.2zM102.4 52.2h.4zM102.4 52.2h.5zM102.4 52.3h.6zM102.4 52.4h.7zM102.4 52.5h.8zM102.4 52.6h.9zM102.4 52.7h1.1zM102.5 52.7h1zM102.7 52.8h.9zM102.9 52.9h.9zM103 53h.9zM103.2 53.1h.8zM103.3 53.2h.8zM103.5 53.3h.7zM103.6 53.3h.7zM103.8 53.4h.7zM104 53.5h.6zM104.1 53.6h.5zM104.2 53.7h.6zM104.4 53.8h.5zM104.6 53.8h.4zM104.7 53.9h.5zM104.8 54h.4zM105 54.1h.3zM105.2 54.2h.3zM105.3 54.3h.3zM105.5 54.4h.2zM105.6 54.4h.2zM105.7 54.5h.2z"/>
<path d="M113.2 58.6h.2zM113.4 58.7h.1zM113.5 58.8h.3zM113.7 58.8h.3zM113.8 58.9h.4zM114 59h.4zM114.1 59.1h.5zM114.3 59.2h.5zM114.5 59.3h.6zM114.6 59.4h.6zM114.7 59.4h.8zM114.9 59.5h.8zM115.1 59.6h.8zM115.2 59.7h1zM115.3 59.8h1zM115.5 59.9h1.1zM115.7 59.9h1.1zM115.8 60h1.2zM116 60.1h1.2zM116.1 60.2h1.3zM116.2 60.3h1.4zM116.4 60.4h1zM116.6 60.5h.7zM116.8 60.5h.3z"/>
<path d="M113.2 58.7h.2zM113.4 58.8h.1zM113.5 58.8h.2zM113.5 58.9h.3zM113.7 59h.3zM113.8 59.1h.3zM113.9 59.2h.4zM114 59.3h.5zM114.1 59.4h.5zM114.2 59.4h.5zM114.4 59.5h.5zM114.5 59.6h.6zM114.6 59.7h.6zM114.7 59.8h.6zM114.8 59.9h.7zM114.9 59.9h.8zM115.1 60h.7zM115.1 60.1h.9zM115.2 60.2h.9zM115.4 60.3h.8zM115.5 60.4h.9zM115.6 60.5h1zM115.7 60.5h1.1zM115.8 60.6h1zM115.9 60.7h1zM116.1 60.8h.8zM116.2 60.9h.7zM116.2 61h.7zM116.4 61h.5zM116.5 61.1h.4zM116.6 61.2h.3zM116.8 61.3h.1z"/>
<path d="M140.5 51.8h.2zM140.5 51.9h.2zM140.5 52h.2zM140.5 52.1h.2zM140.5 52.2h.2zM140.5 52.2h.2zM140.5 52.3h.2zM140.5 52.4h.2zM140.5 52.5h.2zM140.5 52.6h.2zM140.5 52.7h.2zM140.5 52.7h.2zM140.5 52.8h.2zM140.5 52.9h.2zM140.5 53h.2zM140.5 53.1h.2zM140.5 53.2h.2zM140.4 53.3h.3zM140.4 53.3h.3zM140.4 53.4h.3zM140.4 53.5h.3zM140.4 53.6h.3zM140.4 53.7h.3zM140.4 53.8h.3zM140.4 53.8h.3zM140.4 53.9h.3zM140.3 54h.4zM140.3 54.1h.4zM140.3 54.2h.4zM140.3 54.3h.4zM140.3 54.4h.4zM140.3 54.4h.4zM140.3 54.5h.4zM140.3 54.6h.4zM140.2 54.7h.5zM140.2 54.8h.5zM140.2 54.9h.5zM140.2 54.9h.4zM140.2 55h.3zM140.2 55.1h.3zM140.2 55.2h.2z"/>
<path d="M140.7 51.1h.2zM140.7 51.1h.2zM140.7 51.2h.2zM140.7 51.3h.2zM140.7 51.4h.2zM140.7 51.5h.2zM140.7 51.6h.2zM140.7 51.6h.3zM140.7 51.7h.3zM140.7 51.8h.3zM140.7 51.9h.3zM140.7 52h.3zM140.7 52.1h.3zM140.7 52.2h.3zM140.7 52.2h.3zM140.7 52.3h.4zM140.7 52.4h.4zM140.7 52.5h.4zM140.7 52.6h.4zM140.7 52.7h.4zM140.7 52.7h.4zM140.7 52.8h.4zM140.7 52.9h.4zM140.7 53h.4zM140.7 53.1h.4zM140.7 53.2h.4zM140.7 53.3h.4zM140.7 53.3h.4zM140.7 53.4h.4zM140.7 53.5h.5zM140.7 53.6h.5zM140.7 53.7h.5zM140.7 53.8h.5zM140.7 53.8h.5zM140.7 53.9h.5zM140.7 54h.5zM140.7 54.1h.5zM140.7 54.2h.6zM140.7 54.3h.6zM140.7 54.4h.6zM140.7 54.4h.6zM140.7 54.5h.6zM140.7 54.6h.6zM140.7 54.7h.6zM140.7 54.8h.7zM140.7 54.9h.7zM140.9 54.9h.5zM141 55h.4zM141.1 55.1h.3zM141.2 55.2h.2z"/>
<path d="M78.4 173.4h.2zM78.4 173.5h.3zM78.4 173.6h.4zM78.4 173.7h.5zM78.4 173.7h.6zM78.4 173.8h.6zM78.5 173.9h.5zM78.5 174h.5zM78.5 174.1h.5zM78.5 174.2h.5zM78.5 174.2h.5zM78.5 174.3h.5zM78.5 174.4h.5zM78.5 174.5h.5zM78.6 174.6h.4zM78.6 174.7h.4zM78.6 174.8h.4zM78.6 174.8h.4zM78.6 174.9h.4zM78.6 175h.4zM78.6 175.1h.4zM78.7 175.2h.3zM78.7 175.3h.3zM78.7 175.3h.3zM78.7 175.4h.3zM78.7 175.5h.3zM78.7 175.6h.3zM78.7 175.7h.3zM78.7 175.8h.3zM78.7 175.9h.3zM78.7 175.9h.3zM78.7 176h.3zM78.7 176.1h.3zM78.7 176.2h.3zM78.7 176.3h.3zM78.7 176.4h.3zM78.8 176.4h.2zM78.8 176.5h.2zM78.8 176.6h.2zM78.8 176.7h.2zM78.8 176.8h.2zM78.8 176.9h.2zM78.8 177h.2zM78.8 177h.2z"/>
<path d="M78.4 173.4h.2zM78.4 173.5h.3zM78.4 173.6h.4zM78.4 173.7h.5zM78.4 173.7h.6zM78.4 173.8h.6zM78.5 173.9h.5zM78.5 174h.5zM78.5 174.1h.5zM78.5 174.2h.5zM78.5 174.2h.5zM78.5 174.3h.5zM78.5 174.4h.5zM78.5 174.5h.5zM78.6 174.6h.4zM78.6 174.7h.4zM78.6 174.8h.4zM78.6 174.8h.4zM78.6 174.9h.4zM78.6 175h.4zM78.6 175.1h.4zM78.7 175.2h.3zM78.7 175.3h.3zM78.7 175.3h.3zM78.7 175.4h.3zM78.7 175.5h.3zM78.7 175.6h.3zM78.7 175.7h.3zM78.7 175.8h.3zM78.7 175.9h.3zM78.7 175.9h.3zM78.7 176h.3zM78.7 176.1h.3zM78.7 176.2h.3zM78.7 176.3h.3zM78.7 176.4h.3zM78.8 176.4h.2zM78.8 176.5h.2zM78.8 176.6h.2zM78.8 176.7h.2zM78.8 176.8h.2zM78.8 176.9h.2zM78.8 177h.2zM78.8 177h.2z"/>
<path d="M79.5 173.4h.2zM79.3 173.5h.4zM79.2 173.6h.5zM79.2 173.7h.5zM79 173.7h.7zM79 173.8h.7zM79 173.9h.6zM79 174h.6zM79 174.1h.6zM79 174.2h.6zM79 174.2h.6zM79 174.3h.6zM79 174.4h.6zM79 174.5h.5zM79 174.6h.5zM79 174.7h.5zM79 174.8h.5zM79 174.8h.5zM79 174.9h.5zM79 175h.5zM79 175.1h.5zM79 175.2h.4zM79 175.3h.4zM79 175.3h.4zM79 175.4h.4zM79 175.5h.4zM79 175.6h.4zM79 175.7h.4zM79 175.8h.3zM79 175.9h.3zM79 175.9h.3zM79 176h.3zM79 176.1h.3zM79 176.2h.3zM79 176.3h.3zM79 176.4h.3zM79 176.4h.2zM79 176.5h.2zM79 176.6h.2zM79 176.7h.2zM79 176.8h.2zM79 176.9h.2zM79 177h.2zM79 177h.2zM79 177.1h.2zM79 177.2h.2zM79 177.3h.2zM79 177.4h.2zM79 177.5h.2zM79 177.5h.2zM79 177.6h.2z"/>
<path d="M79.5 173.4h.2zM79.3 173.5h.4zM79.2 173.6h.5zM79.2 173.7h.5zM79 173.7h.7zM79 173.8h.7zM79 173.9h.6zM79 174h.6zM79 174.1h.6zM79 174.2h.6zM79 174.2h.6zM79 174.3h.6zM79 174.4h.6zM79 174.5h.5zM79 174.6h.5zM79 174.7h.5zM79 174.8h.5zM79 174.8h.5zM79 174.9h.5zM79 175h.5zM79 175.1h.5zM79 175.2h.4zM79 175.3h.4zM79 175.3h.4zM79 175.4h.4zM79 175.5h.4zM79 175.6h.4zM79 175.7h.4zM79 175.8h.3zM79 175.9h.3zM79 175.9h.3zM79 176h.3zM79 176.1h.3zM79 176.2h.3zM79 176.3h.3zM79 176.4h.3zM79 176.4h.2zM79 176.5h.2zM79 176.6h.2zM79 176.7h.2zM79 176.8h.2zM79 176.9h.2zM79 177h.2zM79 177h.2zM79 177.1h.2zM79 177.2h.2zM79 177.3h.2zM79 177.4h.2zM79 177.5h.2zM79 177.5h.2zM79 177.6h.2z"/>
<path d="M104.1 175.4h.3zM104.1 175.5h.5zM104.1 175.6h.5zM104.1 175.7h.7zM104.2 175.8h.8zM104.2 175.9h1zM104.2 175.9h1zM104.2 176h1.2zM104.2 176.1h1.4zM104.5 176.2h1.2zM104.6 176.3h1.2zM104.9 176.4h1.1zM105.1 176.4h1.1zM105.3 176.5h1zM105.5 176.6h.9zM105.7 176.7h.9zM105.9 176.8h.9zM106.2 176.9h.6zM106.3 177h.7zM106.6 177h.6zM106.8 177.1h.6zM107 177.2h.4zM107.2 177.3h.4zM107.4 177.4h.4zM107.6 177.5h.3zM107.9 177.5h.1zM108 177.6h.2z"/>
<path d="M104.1 176.2h.4zM104 176.3h.6zM103.9 176.4h1zM103.7 176.4h1.4zM103.5 176.5h1.8zM103.9 176.6h1.6zM104.2 176.7h1.5zM104.6 176.8h1.3zM104.9 176.9h1.3zM105.2 177h1.1zM105.6 177h1zM105.9 177.1h.9zM106.2 177.2h.8zM106.5 177.3h.7zM106.8 177.4h.6zM107.2 177.5h.4zM107.5 177.5h.4zM107.9 177.6h.1z"/>
<path d="M111.3 179h.1zM111.3 179.1h.3zM111.5 179.2h.3zM111.7 179.2h.3zM111.8 179.3h.5zM111.9 179.4h.5zM112.1 179.5h.6zM112.3 179.6h.6zM112.4 179.7h.6zM112.5 179.7h.8zM112.7 179.8h.8zM112.9 179.9h.8zM112.9 180h1zM113.1 180.1h1zM113.3 180.2h1zM113.5 180.3h1.1zM113.5 180.3h1.2zM113.7 180.4h1.2zM113.9 180.5h1.1zM114 180.6h1zM114.1 180.7h.9zM114.3 180.8h.8zM114.5 180.8h.6zM114.6 180.9h.5zM114.7 181h.4zM114.9 181.1h.2z"/>
<path d="M111.2 178.9h.2zM111.4 179h.4zM111.6 179.1h.5zM111.8 179.2h.6zM112 179.2h.8zM112.3 179.3h.8zM112.4 179.4h1zM112.7 179.5h1zM112.9 179.6h1.1zM113 179.7h1.4zM113.3 179.7h1.4zM113.5 179.8h1.6zM113.7 179.9h1.7zM113.9 180h1.8zM114.1 180.1h1.5zM114.3 180.2h1.1zM114.6 180.3h.6zM114.7 180.3h.4z"/>
<path d="M140.2 179.7h.2zM140.2 179.7h.3zM140.2 179.8h.3zM140.2 179.9h.4zM140.2 180h.5zM140.2 180.1h.5zM140.2 180.2h.5zM140.3 180.3h.4zM140.3 180.3h.4zM140.3 180.4h.4zM140.3 180.5h.4zM140.3 180.6h.4zM140.3 180.7h.4zM140.3 180.8h.4zM140.3 180.8h.4zM140.4 180.9h.3zM140.4 181h.3zM140.4 181.1h.3zM140.4 181.2h.3zM140.4 181.3h.3zM140.4 181.4h.3zM140.4 181.4h.3zM140.4 181.5h.3zM140.4 181.6h.3zM140.5 181.7h.2zM140.5 181.8h.2zM140.5 181.9h.2zM140.5 181.9h.2zM140.5 182h.2zM140.5 182.1h.2zM140.5 182.2h.2zM140.5 182.3h.2zM140.5 182.4h.2zM140.5 182.5h.2zM140.5 182.5h.2zM140.5 182.6h.2zM140.5 182.7h.2zM140.5 182.8h.2zM140.5 182.9h.2zM140.5 183h.2zM140.5 183h.2z"/>
<path d="M141.2 179.7h.2zM141.1 179.7h.3zM141 179.8h.4zM140.9 179.9h.5zM140.7 180h.7zM140.7 180.1h.7zM140.7 180.2h.6zM140.7 180.3h.6zM140.7 180.3h.6zM140.7 180.4h.6zM140.7 180.5h.6zM140.7 180.6h.6zM140.7 180.7h.6zM140.7 180.8h.5zM140.7 180.8h.5zM140.7 180.9h.5zM140.7 181h.5zM140.7 181.1h.5zM140.7 181.2h.5zM140.7 181.3h.5zM140.7 181.4h.5zM140.7 181.4h.4zM140.7 181.5h.4zM140.7 181.6h.4zM140.7 181.7h.4zM140.7 181.8h.4zM140.7 181.9h.4zM140.7 181.9h.4zM140.7 182h.4zM140.7 182.1h.4zM140.7 182.2h.4zM140.7 182.3h.4zM140.7 182.4h.4zM140.7 182.5h.4zM140.7 182.5h.4zM140.7 182.6h.3zM140.7 182.7h.3zM140.7 182.8h.3zM140.7 182.9h.3zM140.7 183h.3zM140.7 183h.3zM140.7 183.1h.3zM140.7 183.2h.3zM140.7 183.3h.2zM140.7 183.4h.2zM140.7 183.5h.2zM140.7 183.6h.2zM140.7 183.6h.2zM140.7 183.7h.2zM140.7 183.8h.2z"/>
<path d="M78.8 185.8h.2zM78.8 185.8h.2zM78.8 185.9h.2zM78.8 186h.2zM78.8 186.1h.2zM78.8 186.2h.2zM78.8 186.3h.2zM78.8 186.4h.2zM78.7 186.4h.3zM78.7 186.5h.3zM78.7 186.6h.3zM78.7 186.7h.3zM78.7 186.8h.3zM78.7 186.9h.3zM78.7 186.9h.3zM78.7 187h.3zM78.7 187.1h.3zM78.7 187.2h.3zM78.7 187.3h.3zM78.7 187.4h.3zM78.7 187.5h.3zM78.7 187.5h.3zM78.6 187.6h.4zM78.6 187.7h.4zM78.6 187.8h.4zM78.6 187.9h.4zM78.6 188h.4zM78.6 188h.4zM78.6 188.1h.4zM78.6 188.2h.4zM78.5 188.3h.5zM78.5 188.4h.5zM78.5 188.5h.5zM78.5 188.6h.5zM78.5 188.6h.5zM78.5 188.7h.5zM78.5 188.8h.5zM78.4 188.9h.6zM78.4 189h.6zM78.4 189.1h.5zM78.4 189.1h.4zM78.4 189.2h.3zM78.4 189.3h.2z"/>
<path d="M79 185.2h.2zM79 185.3h.2zM79 185.3h.2zM79 185.4h.2zM79 185.5h.2zM79 185.6h.2zM79 185.7h.2zM79 185.8h.2zM79 185.8h.2zM79 185.9h.2zM79 186h.2zM79 186.1h.2zM79 186.2h.2zM79 186.3h.2zM79 186.4h.2zM79 186.4h.3zM79 186.5h.3zM79 186.6h.3zM79 186.7h.3zM79 186.8h.3zM79 186.9h.3zM79 186.9h.3zM79 187h.4zM79 187.1h.4zM79 187.2h.4zM79 187.3h.4zM79 187.4h.4zM79 187.5h.4zM79 187.5h.4zM79 187.6h.5zM79 187.7h.5zM79 187.8h.5zM79 187.9h.5zM79 188h.5zM79 188h.5zM79 188.1h.5zM79 188.2h.5zM79 188.3h.6zM79 188.4h.6zM79 188.5h.6zM79 188.6h.6zM79 188.6h.6zM79 188.7h.6zM79 188.8h.6zM79 188.9h.7zM79 189h.7zM79.2 189.1h.5zM79.2 189.1h.5zM79.3 189.2h.4zM79.5 189.3h.2z"/>
</g>
<text font-size="15.6" x="107.2" y="270.1">Тяга</text>
<text font-size="10.9" x="107.6" y="248.5">МГТУ.ДП-03.01.00.001</text>
<text font-size="10.8" x="89.4" y="9" transform="rotate(-180 89.4 9)">МГТУ.ДП-03.01.00.001</text>
<g font-size="10.6">
<text x="86.4" y="288.5">Фанера 4 ГОСТ 3916.1-2018</text>
<text x="156.5" y="288.5">МГТУ им. Г.И. Носова</text>
</g>
<g font-size="8.5">
<text x="83.9" y="45.5">⌀3</text>
<text x="84.6" y="169.3">⌀1</text>
</g>
<g font-size="7.8">
<text x="91.7" y="30.6">5</text>
<text x="76.4" y="107.5" transform="rotate(-90 76.4 107.5)">,</text>
<text x="76.4" y="106.4" transform="rotate(-90 76.4 106.4)">6</text>
<text x="76.4" y="103.3" transform="rotate(-90 76.4 103.3)">5</text>
<text x="76.4" y="113.9" transform="rotate(-90 76.4 113.9)">4</text>
<text x="76.4" y="110.7" transform="rotate(-90 76.4 110.7)">8</text>
<text x="138.2" y="119.1" transform="rotate(-90 138.2 119.1)">,</text>
<text x="138.2" y="118" transform="rotate(-90 138.2 118)">6</text>
<text x="138.2" y="114.9" transform="rotate(-90 138.2 114.9)">5</text>
<text x="138.2" y="124.6" transform="rotate(-90 138.2 124.6)">5</text>
<text x="138.2" y="121.9" transform="rotate(-90 138.2 121.9)">3</text>
<text x="76.4" y="197.2" transform="rotate(-90 76.4 197.2)">,</text>
<text x="76.4" y="196.1" transform="rotate(-90 76.4 196.1)">5</text>
<text x="76.4" y="200.3" transform="rotate(-90 76.4 200.3)">2</text>
<text x="42.9" y="220.5">1 Неуказанные предельные отклонения размеров: отверстий</text>
<text x="28.9" y="229.8">Н14, валов h14, угловых размеров АТ16, остальных ±</text>
<text x="173" y="229.8">.</text>
<text x="176.5" y="267.5">0</text>
<text x="190.5" y="267.5">2,5:1</text>
</g>
<g font-size="5.4">
<text x="12.8" y="46.9" transform="rotate(-90 12.8 46.9)">Перв. примен.</text>
<text x="12.8" y="103.8" transform="rotate(-90 12.8 103.8)">Справ. №</text>
<text x="12.8" y="176.7" transform="rotate(-90 12.8 176.7)">Подп. и дата</text>
<text x="12.8" y="205.8" transform="rotate(-90 12.8 205.8)">Инв. № дубл.</text>
<text x="12.8" y="231.6" transform="rotate(-90 12.8 231.6)">Взам. инв. №</text>
<text x="159.1" y="256.8">Лит.</text>
<text x="173.1" y="256.8">Масса</text>
<text x="188" y="256.8">Масштаб</text>
<text x="12.8" y="261.7" transform="rotate(-90 12.8 261.7)">Подп. и дата</text>
<text x="41.2" y="261.8">№ докум.</text>
<text x="63.6" y="261.8">Подп.</text>
<text x="21" y="266.8">Разраб.</text>
<text x="21" y="271.8">Пров.</text>
<text x="21" y="276.8">Т.контр.</text>
<text x="156.9" y="276.8">Лист</text>
<text x="177.9" y="276.8">Листов</text>
<text x="198.4" y="276.8">1</text>
<text x="21" y="286.8">Н.контр.</text>
<text x="7.5" y="292.5" transform="rotate(-90 7.5 292.5)">КОМПАС-3Dv23Учебнаяверсия©2024ООО&quot;АСКОН-Системыпроектирования&quot;, Россия. Всеправазащищены.</text>
<text x="12.8" y="290.8" transform="rotate(-90 12.8 290.8)">Инв. № подл.</text>
<text x="21" y="291.8">Утв.</text>
<text x="8.5" y="296.7">Недлякоммерческогоиспользования</text>
<text x="96" y="296.8">Копировал</text>
<text x="166" y="296.8">Формат</text>
<text x="186" y="296.8">A4</text>
</g>
<g font-size="5.3">
<text x="21.1" y="261.8">Изм.</text>
<text x="28.1" y="261.8">Лист</text>
<text x="76.1" y="261.8">Дата</text>
</g>
<g font-size="5.1">
<text x="116.6" y="225.7">1</text>
<text x="167.8" y="225.7">IT14</text>
<text x="114.1" y="231.5">2</text>
<text x="167.8" y="231.5">2</text>
</g>
</svg>
